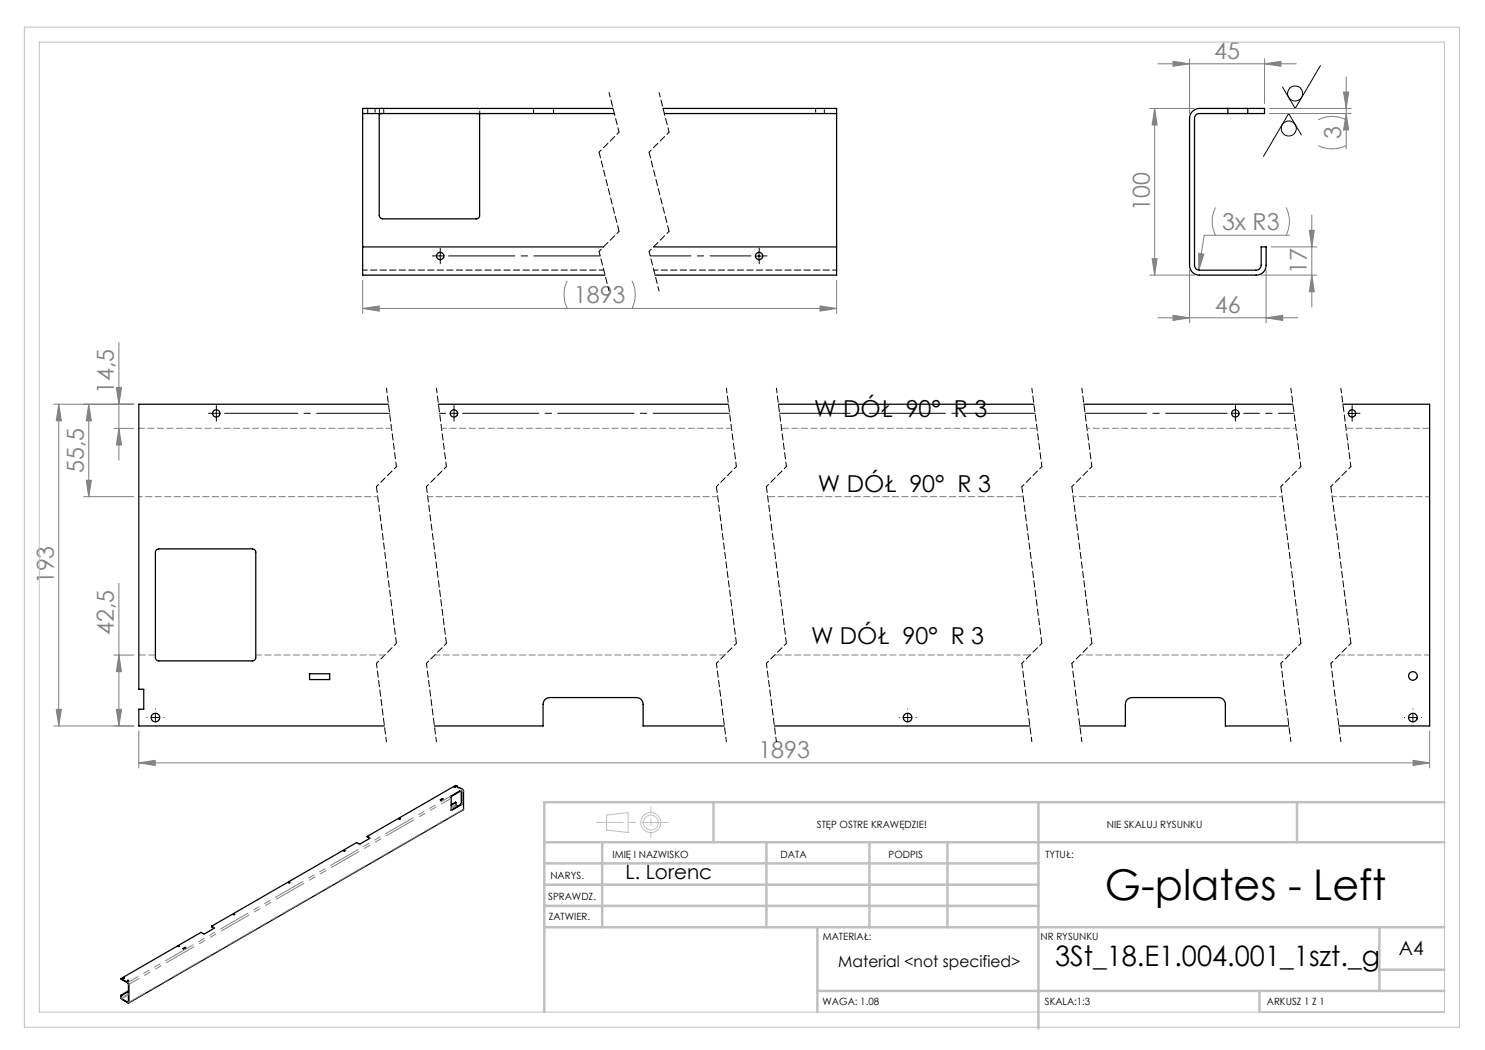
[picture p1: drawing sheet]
<svg xmlns="http://www.w3.org/2000/svg" width="297mm" height="210mm" viewBox="0 0 297 210" stroke-linecap="round" stroke-linejoin="round" font-family="sans-serif">
<g fill="none" stroke="#000" stroke-width=".2">
<path d="M264.1 13.1l-5.1 8.6-2.5-4.3M260.3 27l-2.6-4.3-5 8.6M151 51.2h1.6M151.8 50.4v1.6M269.6 82.7h1.7M270.4 81.8v1.7M30.3 143.5h1.6M31.1 142.7v1.6M180.7 143.5h1.7M181.5 142.7v1.6M281.8 143.5h1.6M282.6 142.7v1.6"/>
<circle cx="259" cy="18.7" r="1.51"/>
<circle cx="257.8" cy="25.7" r="1.51"/>
</g>
<g fill="none" stroke="#c0c0c0" stroke-width=".2">
<path d="M4.9 5.4h287v200h-287zM7.9 8.4h281v194h-281zM121.3 163l4.3-.5v4l-4.3-.5z"/>
<circle cx="130.2" cy="164.5" r="2"/>
<circle cx="130.2" cy="164.5" r="1.49"/>
</g>
<g fill="none" stroke="#808080" stroke-width=".2">
<path d="M231.6 12.8h27.7M234.6 12.3l3.3 .5-3.3 .5zM237.9 11.8v10.9M252.9 12.8l3.3-.5v1zM252.9 11.8v8.9M268.7 18.4h1l-.5 3.3zM269.2 15.3v14.5M229.9 21.7h9M230.9 21.7l.5 3.3h-1zM230.9 21.7v33.3M253.9 21.7h16.3M253.9 22.7h16.3"/>
<path d="M263.7 29.1a6.4 6.4 0 0 0 5.5 0M263.7 23.9a6.1 6.1 0 0 1 5.5 0M269.2 22.7l.5 3.3h-1zM72.5 56v6.7M113.5 56.2a6.4 6.4 0 0 0 0 5.5M126.4 56.2a6.4 6.4 0 0 1 0 5.5M167.3 56v6.7M229.9 55h9M230.4 51.7h1l-.5 3.3zM237.9 54v10.6M239.7 50.7l1.1 .1-1.1 3.2zM243.1 41.5a6.1 6.1 0 0 0 0 5.6"/>
<path d="M252.2 55h11.1M253.2 54v10.6M254.2 49.4h9.1M257.2 41.5a6.1 6.1 0 0 1 0 5.6M257.9 47.1h-17.1l-1.1 6.9M261.9 46.1h1l-.5 3.3zM262.4 43v18.4M262.4 55l.5 3.3h-1zM23.3 77.5h1l-.5 3.3zM23.8 68.5v23.5M72.5 61.7l3.3-.5v1zM72.5 61.7h94.8"/>
<path d="M164 61.2l3.3 .5-3.3 .5zM231.6 63.6h28M234.6 63.1l3.3 .5-3.3 .5zM253.2 63.6l3.3-.5v1zM10.8 80.8h15.9M11.7 80.8l.6 3.4h-1zM11.7 80.8v64.4M16.8 99.3h9.9M17.3 96.1h1l-.6 3.2zM17.7 80.8l.6 3.4h-1zM17.7 80.8v18.5M22.8 85.7h3.9"/>
<path d="M23.8 85.7l.5 3.3h-1zM23.8 116.7v28.5M22.8 131h3.9M23.8 131l.5 3.3h-1zM10.8 145.2h15.9M11.3 141.9h1l-.6 3.3zM23.3 141.9h1l-.5 3.3zM27.8 152.6l3.2-.5v1zM27.8 146.2v7.4M27.8 152.6h258.1M282.6 152.1l3.3 .5-3.3 .5zM285.9 146.2v7.4"/>
</g>
<g fill="none" stroke="#000" stroke-width=".2" stroke-dasharray="15.2 1.3 1.3 1.3">
<path d="M87.2 51.2h-.7M88 51.2v-.9M88 51.2h-.8M88 51.2v.8M88 51.2h.9M88 50.3v-.7M88 52v.7M151.8 50.3v-.7M151.8 52v.7M152.7 51.2h.7M42.4 82.7h-.7M43.3 82.7v-.9"/>
<path d="M43.3 82.7h-.9M43.3 82.7v.8M43.3 82.7h.8M43.3 81.8v-.7M43.3 83.5v.7M87.9 82.7h1.2M90.8 82.7v-.9M90.8 82.7h-.8M90.8 82.7v.8M90.8 82.7h.8M90.8 81.8v-.7M90.8 83.5v.7"/>
<path d="M247.1 82.7v-.9M247.1 82.7h-.8M247.1 82.7v.8M247.1 82.7h.8M247.1 81.8v-.7M247.1 83.5v.7M270.4 81.8v-.7M270.4 83.5v.7M271.3 82.7h.7M29.4 143.5h.1M31.1 141.8h.1M31.1 145.2h.1"/>
<path d="M32.8 143.5h.1M179.9 143.5h-.1M181.5 141.8h.1M181.5 145.2h.1M183.2 143.5h.1M280.9 143.5h.1M282.6 141.8h.1M282.6 145.2h.1M284.3 143.5h.1"/>
</g>
<path d="M44.9 82.7h33" fill="none" stroke="#000" stroke-width=".2" stroke-dasharray="15.2 1.3 1.3 1.3" stroke-dashoffset=".7"/>
<path d="M92.5 82.7h53.4" fill="none" stroke="#000" stroke-width=".2" stroke-dasharray="15.2 1.3 1.3 1.3" stroke-dashoffset="-.1"/>
<path d="M155.9 82.7h51.1" fill="none" stroke="#000" stroke-width=".2" stroke-dasharray="15.2 1.3 1.3 1.3" stroke-dashoffset="1.1"/>
<path d="M248.8 82.7h10" fill="none" stroke="#000" stroke-width=".2" stroke-dasharray="15.2 1.3 1.3 1.3" stroke-dashoffset="12.1"/>
<path d="M217 82.7h28.4" fill="none" stroke="#000" stroke-width=".2" stroke-dasharray="15.2 1.3 1.3 1.3" stroke-dashoffset="2.9"/>
<path d="M89.7 51.2h30.3" fill="none" stroke="#000" stroke-width=".2" stroke-dasharray="15.2 1.3 1.3 1.3" stroke-dashoffset="2"/>
<path d="M130 51.2h20.2" fill="none" stroke="#000" stroke-width=".2" stroke-dasharray="15.2 1.3 1.3 1.3" stroke-dashoffset="7.1"/>
<g fill="none" stroke="#000" stroke-width=".2" stroke-dasharray="1.3 .6" stroke-dashoffset=".4">
<path d="M121.8 18.5l2 7.9M131.8 18.5l2 7.9M119.8 50.3l2 7.9M129.8 50.3l2 7.9M77.3 77.7l2 15.6M87.3 77.7l2 15.6M145.3 77.7l2 15.6M155.3 77.7l2 15.6M206.4 77.7l2 15.6M216.4 77.7l2 15.6M258.2 77.7l2 15.6M268.2 77.7l2 15.6"/>
<path d="M75.3 132.7l2 15.6M85.3 132.7l2 15.6M143.3 132.7l2 15.6M153.3 132.7l2 15.6M204.4 132.7l2 15.6M214.4 132.7l2 15.6M256.2 132.7l2 15.6M266.2 132.7l2 15.6"/>
</g>
<g fill="none" stroke="#000" stroke-width=".2" stroke-dasharray="1.3 .6" stroke-dashoffset=".7">
<path d="M123.8 26.4l-4 4M133.8 26.4l-4 4M123.8 46.3l-4 4M133.8 46.3l-4 4M79.3 93.3l-4 4M89.3 93.3l-4 4M147.3 93.3l-4 4M157.3 93.3l-4 4M208.4 93.3l-4 4M218.4 93.3l-4 4M260.2 93.3l-4 4M270.2 93.3l-4 4"/>
<path d="M79.3 128.7l-4 4M89.3 128.7l-4 4M147.3 128.7l-4 4M157.3 128.7l-4 4M208.4 128.7l-4 4M218.4 128.7l-4 4M260.2 128.7l-4 4M270.2 128.7l-4 4"/>
</g>
<path d="M119.8 30.4l4 15.9M129.8 30.4l4 15.9M75.3 97.3l4 31.4M85.3 97.3l4 31.4M143.3 97.3l4 31.4M153.3 97.3l4 31.4M204.4 97.3l4 31.4M214.4 97.3l4 31.4M256.2 97.3l4 31.4M266.2 97.3l4 31.4" fill="none" stroke="#000" stroke-width=".2" stroke-dasharray="1.3 .6" stroke-dashoffset=".1"/>
<path d="M204.6 99.3h-51.1M207.4 85.7h-51.1M285.9 85.7h-16.7M31.1 131h-3.3M206 131h-51" fill="none" stroke="#808080" stroke-width=".2" stroke-dasharray="1.3 .6" stroke-dashoffset="-.1"/>
<path d="M78.3 85.7h-50.5M77 131h-25.8" fill="none" stroke="#808080" stroke-width=".2" stroke-dasharray="1.3 .6" stroke-dashoffset=".1"/>
<path d="M75.5 99.3h-47.7" fill="none" stroke="#808080" stroke-width=".2" stroke-dasharray="1.3 .6" stroke-dashoffset=".6"/>
<path d="M143.5 99.3h-58M146.3 85.7h-58M145 131h-58M285.9 131h-18.1" fill="none" stroke="#808080" stroke-width=".2" stroke-dasharray="1.3 .6" stroke-dashoffset=".2"/>
<path d="M256.4 99.3h-41.8M259.2 85.7h-41.8M257.8 131h-41.8" fill="none" stroke="#808080" stroke-width=".2" stroke-dasharray="1.3 .6" stroke-dashoffset=".7"/>
<path d="M285.9 99.3h-19.5" fill="none" stroke="#808080" stroke-width=".2" stroke-dasharray="1.3 .6" stroke-dashoffset=".4"/>
<path d="M133.7 164.5h-14.4" fill="none" stroke="#c0c0c0" stroke-width=".2" stroke-dasharray="15.2 1.3 1.3 1.3" stroke-dashoffset="10"/>
<path d="M130.2 161.5v6" fill="none" stroke="#c0c0c0" stroke-width=".2" stroke-dasharray="15.2 1.3 1.3 1.3" stroke-dashoffset="14.1"/>
<g fill="none" stroke="#c0c0c0" stroke-width=".5">
<path d="M108.9 176.9h98.8M108.9 172.7h98.8M108.9 168.4h180M120.4 168.4v17M142.7 160.4v8M153.3 168.4v17M173.9 168.4v17M189.5 168.4v17M207.7 160.4v45.3M259.4 160.4v8M288.9 160.4h-180v42M108.9 181.2h98.8"/>
<path d="M108.9 185.4h180M163.5 198.2h125.4M163.5 185.4v17M251.9 198.2v4.2M275.9 185.4v12.8M275.9 193.9h13"/>
</g>
<g fill="#808080">
<path d="M27.8 152.6l3.2-.5v1zM282.6 152.1l3.3 .5-3.3 .5zM239.7 50.7v3.3l1.1-3.2z"/>
<path d="M262.4 55l.5 3.3h-1zM261.9 46.1h1l-.5 3.3z"/>
<path d="M230.4 51.7h1l-.5 3.3zM230.9 21.7l.5 3.3h-1z"/>
<path d="M23.8 85.7l.5 3.3h-1zM23.3 77.5h1l-.5 3.3zM23.3 141.9h1l-.5 3.3zM23.8 131l.5 3.3h-1z"/>
<path d="M17.7 80.8l.6 3.4h-1zM17.3 96.1h1l-.6 3.2zM11.7 80.8l.6 3.4h-1zM11.3 141.9h1l-.6 3.3zM268.7 18.4h1l-.5 3.3zM269.2 22.7l.5 3.3h-1z"/>
<path d="M234.6 12.3l3.3 .5-3.3 .5zM252.9 12.8l3.3-.5v1zM234.6 63.1l3.3 .5-3.3 .5zM253.2 63.6l3.3-.5v1z"/>
<path d="M72.5 61.7l3.3-.5v1zM164 61.2l3.3 .5-3.3 .5z"/>
</g>
<g fill="none" stroke="#000" stroke-width=".25">
<path d="M72.5 22.7v32.3h48.5M72.5 22.7h50.3M76.5 22.7a.59 .59 0 0 0-.6 .2 .59 .59 0 0 0-.1 .7v19.5a.73 .73 0 0 0 .7 .7h18.7a.66 .66 0 0 0 .7-.7v-19.9a.36 .36 0 0 0 0-.4 .36 .36 0 0 0-.4-.1h-.3M122.6 21.7h-50.1v1M132.6 21.7h34.7v1M132.9 22.7h34.4M167.3 22.7v32.3h-36.3M238.5 22.3l.6-.4 .8-.2h13v1h-13a.96 .96 0 0 0-1 1v29.3a.96 .96 0 0 0 1 1h11.3a.97 .97 0 0 0 1-1v-3.6h1v3.6a1.93 1.93 0 0 1-2 2h-11.3a1.93 1.93 0 0 1-2-2v-29.3a1.91 1.91 0 0 1 .6-1.4zM245.6 21.7v1M249.6 21.7v1M72.5 49.4h48.2M130.7 49.4h36.6"/>
<path d="M77.7 80.8h-49.9v57.1h1v3.9h-1v3.4h49.1M87.7 80.8h58M155.7 80.8h51.1M216.7 80.8h41.9M268.6 80.8h17.3v64.4h-18.1M31.2 110.1l.6-.3h18.7a.73 .73 0 0 1 .7 .6v21.2a.68 .68 0 0 1-.7 .6h-18.9a.68 .68 0 0 1-.5-.7v-21.1zM61.9 134.8h4v1.1h-4zM86.9 145.2h21.7v-4.3a1.33 1.33 0 0 1 1.4-1.4h17.3a1.33 1.33 0 0 1 1.3 1.4v4.3h16.3M88.1 160l.4-.3 .1 .1-.4 .2zM88.5 159.7v.1M88.5 159.8l-.3 .2M88.5 159.8v.1"/>
<path d="M90.1 159.3l2-1.2 .3 .2v2.6l-2.1 1.2-.1-2.5zM90.1 159.4l2-1.2 .2 .1v2.5l-2.1 1.2M90.9 157.3l.2 .1h-.2zM90.9 157.4h.1M91.5 157.3h-.1l1.2 .6 .1 .2v3.9l-67 38.6M91.5 157.3l-.4-.2-17.7 10.2M91.5 157.3v.1M154.9 145.2h51.1M215.9 145.2h9.2v-4.3a1.33 1.33 0 0 1 1.3-1.4h17.3a1.33 1.33 0 0 1 1.4 1.4v4.3h12.6M57.7 176.5h.3zM57.8 176.6h.1M68.8 170.2h.2"/>
<path d="M73.4 167.3l.5 .2v.2l-1.9 1.1-.7-.3-29 16.7M73.4 167.3l.5 .4M79.8 163.7l.2 .1zM79.8 163.8h.2M91.2 160.5v.5l.3 .2M91.2 160.5l-1 .6M91.2 160.5l-.1-.1-.9 .5M24.2 199.1h.1M24.2 195.7l1.5 .9 .1 .2v3.7l-.2 .1-1.3-.7-.1-.3v-.5M24.2 195.7l1.5 1v3.8l-1.3-.7-.1-.7M24.7 195.7h.1M25.5 196.2h.2"/>
<path d="M25.7 198.3l-1.4 .8M25.7 198.2l-1.5 .9M35.7 189.3h.1M36.6 189.7l.4-.2h.1l-.4 .3zM37 189.6h.1M37 189.5v.1M37 189.6l-.3 .2M42.3 185.2l.5 .3v.2l-1.8 1.1h-.3l-.5-.3-16 9.2M42.3 185.2v.2l.5 .3M46.7 182.8l.3 .1zM46.7 182.9h.2"/>
<circle cx="88" cy="51.2" r=".74"/>
<circle cx="151.8" cy="51.2" r=".74"/>
<circle cx="43.3" cy="82.7" r=".73"/>
<circle cx="90.8" cy="82.7" r=".74"/>
<circle cx="247.1" cy="82.7" r=".74"/>
<circle cx="270.4" cy="82.7" r=".73"/>
<circle cx="282.6" cy="135.2" r=".86"/>
<circle cx="31.1" cy="143.5" r=".86"/>
<circle cx="181.5" cy="143.5" r=".85"/>
<circle cx="282.6" cy="143.5" r=".86"/>
<circle cx="68.9" cy="170.1" r=".11"/>
<circle cx="24.7" cy="195.6" r=".09"/>
<circle cx="25.6" cy="196.1" r=".1"/>
<circle cx="35.8" cy="189.3" r=".11"/>
</g>
<path d="M90.3 159.6l-64.5 37.3" fill="none" stroke="#808080" stroke-width=".2" stroke-dasharray="6.3 1.3 1.3 1.3 1.3 1.3" stroke-dashoffset="4.1"/>
<path d="M25.6 196.5l64.5-37.3" fill="none" stroke="#808080" stroke-width=".2" stroke-dasharray="6.3 1.3 1.3 1.3 1.3 1.3" stroke-dashoffset="4"/>
<g fill="none" stroke="#808080" stroke-width=".2" stroke-dasharray="6.3 1.3 1.3 1.3 1.3 1.3">
<path d="M90.1 159.2v.1M92.1 158.1l.4-.3M92.1 158.2v-.1M92.2 158.1v.1M92.7 158.2l-.3 .2M73.9 167.6v-.1M90.3 162v.1M91.2 160.9l-.9 .6M91.3 161.1l-1 .6M92.3 160.7l.1 .1M92.3 160.9h-.1M24.3 199.6l-.1-.1"/>
<path d="M24.4 199.9v-.2M25.6 196.6v-.1M25.7 196.8l.1 .1M25.7 199l-1.3 .7M25.7 198.7l-1.4 .9M42.8 185.6v-.1M25.6 200.4v.2M25.7 200.4h.1M25.7 200.4h-.1"/>
</g>
<path d="M25.8 200.4l66.9-38.6" fill="none" stroke="#808080" stroke-width=".2" stroke-dasharray="6.3 1.3 1.3 1.3 1.3 1.3" stroke-dashoffset="2.6"/>
<path d="M76.5 21.7l-.6 .1M95.9 21.8l-.6-.1M130.8 54h36.5" fill="none" stroke="#000" stroke-width=".2" stroke-dasharray="1.3 .6" stroke-dashoffset=".4"/>
<path d="M73.5 22.7v-1M75 21.7v1M76.7 22.7v-1M106.7 22.7v-1M110.7 22.7v-1M163.1 21.7v1M164.9 22.7v-1" fill="none" stroke="#000" stroke-width=".2" stroke-dasharray="1.3 .6" stroke-dashoffset=".5"/>
<path d="M72.5 54h48.3" fill="none" stroke="#000" stroke-width=".2" stroke-dasharray="1.3 .6" stroke-dashoffset=".3"/>
<path d="M75.9 21.8v1.1M95.9 22.9v-1.1" fill="none" stroke="#000" stroke-width=".2" stroke-dasharray="1.3 .6" stroke-dashoffset=".6"/>
<text font-size="8.5" x="221" y="179.9">G-plates - Left</text>
<text font-size="5.6" x="211" y="193.3">3St_18.E1.004.001_1szt._g</text>
<g font-size="4.7" fill="#808080">
<text x="242.8" y="11.7">45</text>
<text x="268.2" y="27.8" transform="rotate(-90 268.2 27.8)">3</text>
<text x="229.9" y="42.2" transform="rotate(-90 229.9 42.2)">100</text>
<text x="244.4" y="46">3x R3</text>
<text x="261.4" y="54.8" transform="rotate(-90 261.4 54.8)">17</text>
<text x="114.8" y="60.7">1893</text>
<text x="243" y="62.5">46</text>
<text x="22.8" y="78.8" transform="rotate(-90 22.8 78.8)">14,5</text>
<text x="16.8" y="94.6" transform="rotate(-90 16.8 94.6)">55,5</text>
<text x="10.8" y="116.9" transform="rotate(-90 10.8 116.9)">193</text>
<text x="22.8" y="127" transform="rotate(-90 22.8 127)">42,5</text>
<text x="151.7" y="151.6">1893</text>
</g>
<g font-size="4.7">
<text x="162.8" y="83.3">W DÓŁ 90° R 3</text>
<text x="163.6" y="98.3">W DÓŁ 90° R 3</text>
<text x="162.2" y="128.8">W DÓŁ 90° R 3</text>
</g>
<text font-size="4" x="125.1" y="175.8">L. Lorenc</text>
<text font-size="3.9" x="279.8" y="190.9">A4</text>
<text font-size="3.2" x="167.7" y="193.3">Material &lt;not specified&gt;</text>
<g font-size="2">
<text x="163.4" y="165.5">STĘP OSTRE KRAWĘDZIE!</text>
<text x="221.4" y="165.6">NIE SKALUJ RYSUNKU</text>
<text x="122.5" y="171.6">IMIĘ I NAZWISKO</text>
<text x="156.1" y="171.6">DATA</text>
<text x="177.7" y="171.6">PODPIS</text>
<text x="209.1" y="171.6">TYTUŁ:</text>
<text x="110.1" y="175.8">NARYS.</text>
<text x="109.6" y="180">SPRAWDZ.</text>
<text x="109.7" y="184.1">ZATWIER.</text>
<text x="164.5" y="187.9">MATERIAŁ:</text>
<text x="208.1" y="188.1">NR RYSUNKU</text>
<text x="164.5" y="201">WAGA: 1.08</text>
<text x="209" y="201">SKALA:1:3</text>
<text x="253.4" y="201">ARKUSZ 1 Z 1</text>
</g>
</svg>
